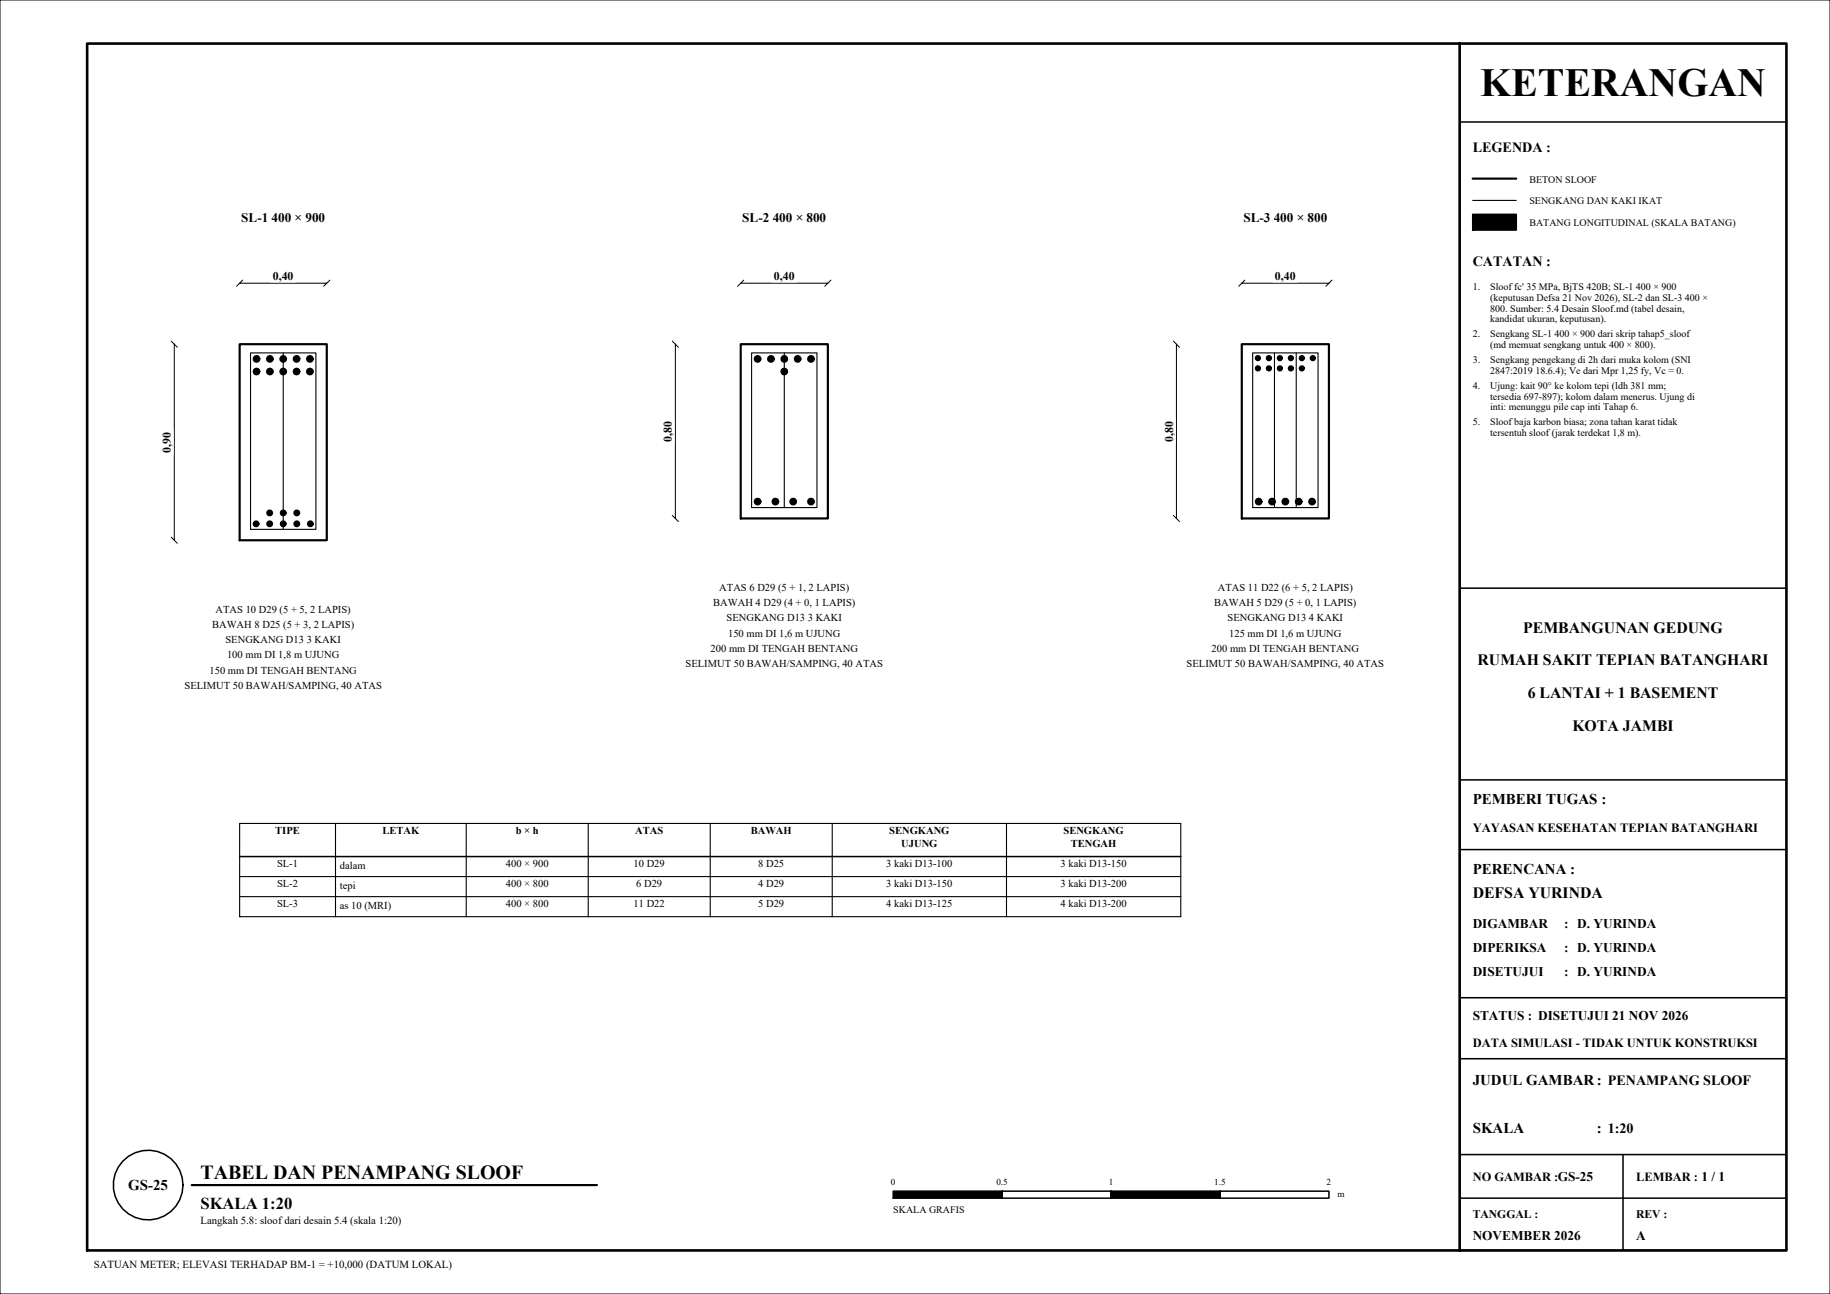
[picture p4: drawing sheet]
<svg xmlns="http://www.w3.org/2000/svg" width="420mm" height="297mm" viewBox="0 0 420 297" stroke-linecap="round" stroke-linejoin="round" font-family="sans-serif">
<!-- layer: KERTAS-TEKS -->
<g fill="#000">
<path d="M338 52.8h10v-3.6zM338 49.2v3.6l10-3.6z"/>
<path d="M205 275h25v-1.6zM205 273.4v1.6l25-1.6z"/>
<path d="M255 275h25v-1.6zM255 273.4v1.6l25-1.6z"/>
</g>
<!-- layer: KOP -->
<path d="M0 0h420v297h-420z" fill="none" stroke="#000" stroke-width=".23"/>
<path d="M20 10h390v277h-390zM335 10v277" fill="none" stroke="#000" stroke-width=".6"/>
<path d="M335 28h75M335 135h75M335 179h75M335 195h75M335 229h75M335 243h75M335 265h75M335 275h75M372.5 265v22M335 287h75" fill="none" stroke="#000" stroke-width=".35"/>
<!-- layer: S-TUL -->
<g fill="#000">
<path d="M58.9 86l.3-.1zM58.5 85.9h.7zM58.5 85.9h.7l.3-.3zM58.2 85.6l.3 .3 1-.3zM58.2 85.6h1.3l.1-.3zM58.1 85.3l.1 .3 1.4-.3zM58.1 85.3h1.5l-.1-.4zM58.2 84.9l-.1 .4 1.4-.4zM58.2 84.9h1.3l-.3-.3zM58.2 84.9l1-.3h-.7zM58.5 84.6h.7zM58.5 84.6h.4z"/>
<path d="M58.9 83.1l.3-.1zM58.5 83h.7zM58.5 83h.7l.3-.3zM58.2 82.7l.3 .3 1-.3zM58.2 82.7h1.3l.1-.3zM58.1 82.4l.1 .3 1.4-.3zM58.1 82.4h1.5l-.1-.4zM58.2 82l-.1 .4 1.4-.4zM58.2 82h1.3l-.3-.3zM58.5 81.7l-.3 .3 1-.3zM58.5 81.7h.7zM58.5 81.7h.4z"/>
<path d="M61.9 86l.4-.1zM61.6 85.9h.7zM61.6 85.9h.7l.3-.3zM61.3 85.6l.3 .3 1-.3zM61.3 85.6h1.3l.1-.3zM61.2 85.3l.1 .3 1.4-.3zM61.2 85.3h1.5l-.1-.4zM61.3 84.9l-.1 .4 1.4-.4zM61.3 84.9h1.3l-.3-.3zM61.3 84.9l1-.3h-.7zM61.6 84.6h.7zM61.6 84.6h.3z"/>
<path d="M61.9 83.1l.4-.1zM61.6 83h.7zM61.6 83h.7l.3-.3zM61.3 82.7l.3 .3 1-.3zM61.3 82.7h1.3l.1-.3zM61.2 82.4l.1 .3 1.4-.3zM61.2 82.4h1.5l-.1-.4zM61.3 82l-.1 .4 1.4-.4zM61.3 82h1.3l-.3-.3zM61.6 81.7l-.3 .3 1-.3zM61.6 81.7h.7zM61.6 81.7h.3z"/>
<path d="M65 86l.4-.1zM64.6 85.9h.8zM64.6 85.9h.8l.2-.3zM64.4 85.6l.2 .3 1-.3zM64.4 85.6h1.2l.1-.3zM64.3 85.3l.1 .3 1.3-.3zM64.3 85.3h1.4l-.1-.4zM64.4 84.9l-.1 .4 1.3-.4zM64.4 84.9h1.2l-.2-.3zM64.4 84.9l1-.3h-.8zM64.6 84.6h.8zM64.6 84.6h.4z"/>
<path d="M65 83.1l.4-.1zM64.6 83h.8zM64.6 83h.8l.2-.3zM64.4 82.7l.2 .3 1-.3zM64.4 82.7h1.2l.1-.3zM64.3 82.4l.1 .3 1.3-.3zM64.3 82.4h1.4l-.1-.4zM64.4 82l-.1 .4 1.3-.4zM64.4 82h1.2l-.2-.3zM64.4 82l1-.3h-.8zM64.6 81.7h.8zM64.6 81.7h.4z"/>
<path d="M68.1 86l.3-.1zM67.7 85.9h.7zM67.7 85.9h.7l.3-.3zM67.4 85.6l.3 .3 1-.3zM67.4 85.6h1.3l.1-.3zM67.3 85.3l.1 .3 1.4-.3zM67.3 85.3h1.5l-.1-.4zM67.4 84.9l-.1 .4 1.4-.4zM67.4 84.9h1.3l-.3-.3zM67.4 84.9l1-.3h-.7zM67.7 84.6h.7zM67.7 84.6h.4z"/>
<path d="M68.1 83.1l.3-.1zM67.7 83h.7zM67.7 83h.7l.3-.3zM67.4 82.7l.3 .3 1-.3zM67.4 82.7h1.3l.1-.3zM67.3 82.4l.1 .3 1.4-.3zM67.3 82.4h1.5l-.1-.4zM67.4 82l-.1 .4 1.4-.4zM67.4 82h1.3l-.3-.3zM67.7 81.7l-.3 .3 1-.3zM67.7 81.7h.7zM67.7 81.7h.4z"/>
<path d="M71.1 86l.4-.1zM70.8 85.9h.7zM70.8 85.9h.7l.3-.3zM70.5 85.6l.3 .3 1-.3zM70.5 85.6h1.3l.1-.3zM70.4 85.3l.1 .3 1.4-.3zM70.4 85.3h1.5l-.1-.4zM70.5 84.9l-.1 .4 1.4-.4zM70.5 84.9h1.3l-.3-.3zM70.5 84.9l1-.3h-.7zM70.8 84.6h.7zM70.8 84.6h.3z"/>
<path d="M71.1 83.1l.4-.1zM70.8 83h.7zM70.8 83h.7l.3-.3zM70.5 82.7l.3 .3 1-.3zM70.5 82.7h1.3l.1-.3zM70.4 82.4l.1 .3 1.4-.3zM70.4 82.4h1.5l-.1-.4zM70.5 82l-.1 .4 1.4-.4zM70.5 82h1.3l-.3-.3zM70.8 81.7l-.3 .3 1-.3zM70.8 81.7h.7zM70.8 81.7h.3z"/>
<path d="M173.9 83.1l.3-.1zM173.5 83h.7zM173.5 83h.7l.3-.3zM173.2 82.7l.3 .3 1-.3zM173.2 82.7h1.3l.1-.3zM173.2 82.4v.3l1.4-.3zM173.2 82.4h1.4l-.1-.4zM173.2 82v.4l1.3-.4zM173.2 82h1.3l-.3-.3zM173.5 81.7l-.3 .3 1-.3zM173.5 81.7h.7zM173.5 81.7h.4z"/>
<path d="M176.9 83.1l.4-.1zM176.6 83h.7zM176.6 83h.7l.3-.3zM176.3 82.7l.3 .3 1-.3zM176.3 82.7h1.3l.1-.3zM176.2 82.4l.1 .3 1.4-.3zM176.2 82.4h1.5l-.1-.4zM176.3 82l-.1 .4 1.4-.4zM176.3 82h1.3l-.3-.3zM176.6 81.7l-.3 .3 1-.3zM176.6 81.7h.7zM176.6 81.7h.3z"/>
<path d="M180 86l.4-.1zM179.6 85.9h.8zM179.6 85.9h.8l.2-.3zM179.4 85.6l.2 .3 1-.3zM179.4 85.6h1.2l.1-.3zM179.3 85.3l.1 .3 1.3-.3zM179.3 85.3h1.4l-.1-.4zM179.4 84.9l-.1 .4 1.3-.4zM179.4 84.9h1.2l-.2-.3zM179.4 84.9l1-.3h-.8zM179.6 84.6h.8zM179.6 84.6h.4z"/>
<path d="M180 83.1l.4-.1zM179.6 83h.8zM179.6 83h.8l.2-.3zM179.4 82.7l.2 .3 1-.3zM179.4 82.7h1.2l.1-.3zM179.3 82.4l.1 .3 1.3-.3zM179.3 82.4h1.4l-.1-.4zM179.4 82l-.1 .4 1.3-.4zM179.4 82h1.2l-.2-.3zM179.6 81.7l-.2 .3 1-.3zM179.6 81.7h.8zM179.6 81.7h.4z"/>
<path d="M183.1 83.1l.3-.1zM182.7 83h.7zM182.7 83h.7l.3-.3zM182.4 82.7l.3 .3 1-.3zM182.4 82.7h1.3l.1-.3zM182.3 82.4l.1 .3 1.4-.3zM182.3 82.4h1.5l-.1-.4zM182.4 82l-.1 .4 1.4-.4zM182.4 82h1.3l-.3-.3zM182.7 81.7l-.3 .3 1-.3zM182.7 81.7h.7zM182.7 81.7h.4z"/>
<path d="M186.1 83.1l.4-.1zM185.8 83h.7zM185.8 83h.7l.3-.3zM185.5 82.7l.3 .3 1-.3zM185.5 82.7h1.3l.1-.3zM185.4 82.4l.1 .3 1.4-.3zM185.4 82.4h1.5l-.1-.4zM185.5 82l-.1 .4 1.4-.4zM185.5 82h1.3l-.3-.3zM185.8 81.7l-.3 .3 1-.3zM185.8 81.7h.7zM185.8 81.7h.3z"/>
<path d="M288.7 85.1l.3-.1zM288.4 85h.6zM288.4 85h.6l.2-.2zM288.2 84.8l.2 .2 .8-.2zM288.2 84.8h1l.1-.2zM288.2 84.6v.2l1.1-.2zM288.2 84.6h1.1l-.1-.3zM288.2 84.3v.3l1-.3zM288.2 84.3h1l-.2-.2zM288.2 84.3l.8-.2h-.6zM288.4 84.1h.6zM288.4 84.1l.3-.1z"/>
<path d="M288.7 82.8l.3-.1zM288.4 82.7h.6zM288.4 82.7h.6l.2-.2zM288.2 82.5l.2 .2 .8-.2zM288.2 82.5h1l.1-.3zM288.2 82.2v.3l1.1-.3zM288.2 82.2h1.1l-.1-.3zM288.2 81.9v.3l1-.3zM288.2 81.9h1l-.2-.2zM288.2 81.9l.8-.2h-.6zM288.4 81.7h.6zM288.4 81.7h.3z"/>
<path d="M291.2 85.1l.3-.1zM290.9 85h.6zM290.9 85h.6l.2-.2zM290.7 84.8l.2 .2 .8-.2zM290.7 84.8h1l.1-.2zM290.7 84.6v.2l1.1-.2zM290.7 84.6h1.1l-.1-.3zM290.7 84.3v.3l1-.3zM290.7 84.3h1l-.2-.2zM290.7 84.3l.8-.2h-.6zM290.9 84.1h.6zM290.9 84.1l.3-.1z"/>
<path d="M291.2 82.8l.3-.1zM290.9 82.7h.6zM290.9 82.7h.6l.2-.2zM290.7 82.5l.2 .2 .8-.2zM290.7 82.5h1l.1-.3zM290.7 82.2v.3l1.1-.3zM290.7 82.2h1.1l-.1-.3zM290.7 81.9v.3l1-.3zM290.7 81.9h1l-.2-.2zM290.7 81.9l.8-.2h-.6zM290.9 81.7h.6zM290.9 81.7h.3z"/>
<path d="M293.7 85.1l.3-.1zM293.5 85h.5zM293.5 85h.5l.2-.2zM293.3 84.8l.2 .2 .7-.2zM293.3 84.8h.9l.1-.2zM293.2 84.6l.1 .2 1-.2zM293.2 84.6h1.1l-.1-.3zM293.3 84.3l-.1 .3 1-.3zM293.3 84.3h.9l-.2-.2zM293.5 84.1l-.2 .2 .7-.2zM293.5 84.1h.5zM293.5 84.1l.2-.1z"/>
<path d="M293.7 82.8l.3-.1zM293.5 82.7h.5zM293.5 82.7h.5l.2-.2zM293.3 82.5l.2 .2 .7-.2zM293.3 82.5h.9l.1-.3zM293.2 82.2l.1 .3 1-.3zM293.2 82.2h1.1l-.1-.3zM293.3 81.9l-.1 .3 1-.3zM293.3 81.9h.9l-.2-.2zM293.3 81.9l.7-.2h-.5zM293.5 81.7h.5zM293.5 81.7h.2z"/>
<path d="M296.3 85.1l.2-.1zM296 85h.5zM296 85h.5l.2-.2zM295.8 84.8l.2 .2 .7-.2zM295.8 84.8h.9l.1-.2zM295.7 84.6l.1 .2 1-.2zM295.7 84.6h1.1l-.1-.3zM295.8 84.3l-.1 .3 1-.3zM295.8 84.3h.9l-.2-.2zM296 84.1l-.2 .2 .7-.2zM296 84.1h.5zM296 84.1l.3-.1z"/>
<path d="M296.3 82.8l.2-.1zM296 82.7h.5zM296 82.7h.5l.2-.2zM295.8 82.5l.2 .2 .7-.2zM295.8 82.5h.9l.1-.3zM295.7 82.2l.1 .3 1-.3zM295.7 82.2h1.1l-.1-.3zM295.8 81.9l-.1 .3 1-.3zM295.8 81.9h.9l-.2-.2zM295.8 81.9l.7-.2h-.5zM296 81.7h.5zM296 81.7h.3z"/>
<path d="M298.8 85.1l.3-.1zM298.5 85h.6zM298.5 85h.6l.2-.2zM298.3 84.8l.2 .2 .8-.2zM298.3 84.8h1v-.2zM298.2 84.6l.1 .2 1-.2zM298.2 84.6h1.1v-.3zM298.3 84.3l-.1 .3 1.1-.3zM298.3 84.3h1l-.2-.2zM298.5 84.1l-.2 .2 .8-.2zM298.5 84.1h.6zM298.5 84.1l.3-.1z"/>
<path d="M298.8 82.8l.3-.1zM298.5 82.7h.6zM298.5 82.7h.6l.2-.2zM298.3 82.5l.2 .2 .8-.2zM298.3 82.5h1v-.3zM298.2 82.2l.1 .3 1-.3zM298.2 82.2h1.1v-.3zM298.3 81.9l-.1 .3 1.1-.3zM298.3 81.9h1l-.2-.2zM298.5 81.7l-.2 .2 .8-.2zM298.5 81.7h.6zM298.5 81.7h.3z"/>
<path d="M301.3 82.8l.3-.1zM301 82.7h.6zM301 82.7h.6l.2-.2zM300.8 82.5l.2 .2 .8-.2zM300.8 82.5h1l.1-.3zM300.8 82.2v.3l1.1-.3zM300.8 82.2h1.1l-.1-.3zM300.8 81.9v.3l1-.3zM300.8 81.9h1l-.2-.2zM300.8 81.9l.8-.2h-.6zM301 81.7h.6zM301 81.7h.3z"/>
<path d="M61.9 118.4l.3-.1zM61.6 118.3h.6zM61.6 118.3h.6l.2-.3zM61.3 118l.3 .3 .8-.3zM61.3 118h1.1l.1-.3zM61.3 117.7v.3l1.2-.3zM61.3 117.7h1.2l-.1-.3zM61.3 117.4v.3l1.1-.3zM61.3 117.4h1.1l-.2-.2zM61.3 117.4l.9-.2h-.6zM61.6 117.2h.6zM61.6 117.2l.3-.1z"/>
<path d="M65 118.4l.3-.1zM64.7 118.3h.6zM64.7 118.3h.6l.2-.3zM64.5 118l.2 .3 .8-.3zM64.5 118h1l.1-.3zM64.4 117.7l.1 .3 1.1-.3zM64.4 117.7h1.2l-.1-.3zM64.5 117.4l-.1 .3 1.1-.3zM64.5 117.4h1l-.2-.2zM64.5 117.4l.8-.2h-.6zM64.7 117.2h.6zM64.7 117.2l.3-.1z"/>
<path d="M68.1 118.4l.3-.1zM67.8 118.3h.6zM67.8 118.3h.6l.3-.3zM67.6 118l.2 .3 .9-.3zM67.6 118h1.1v-.3zM67.5 117.7l.1 .3 1.1-.3zM67.5 117.7h1.2v-.3zM67.6 117.4l-.1 .3 1.2-.3zM67.6 117.4h1.1l-.3-.2zM67.6 117.4l.8-.2h-.6zM67.8 117.2h.6zM67.8 117.2l.3-.1z"/>
<path d="M173.9 115.9l.3-.1zM173.5 115.8h.7zM173.5 115.8h.7l.3-.3zM173.2 115.5l.3 .3 1-.3zM173.2 115.5h1.3l.1-.4zM173.2 115.1v.4l1.4-.4zM173.2 115.1h1.4l-.1-.3zM173.2 114.8v.3l1.3-.3zM173.2 114.8h1.3l-.3-.3zM173.5 114.5l-.3 .3 1-.3zM173.5 114.5h.7zM173.5 114.5l.4-.1z"/>
<path d="M178 115.9l.3-.1zM177.6 115.8h.7zM177.6 115.8h.7l.3-.3zM177.3 115.5l.3 .3 1-.3zM177.3 115.5h1.3l.1-.4zM177.2 115.1l.1 .4 1.4-.4zM177.2 115.1h1.5l-.1-.3zM177.3 114.8l-.1 .3 1.4-.3zM177.3 114.8h1.3l-.3-.3zM177.6 114.5l-.3 .3 1-.3zM177.6 114.5h.7zM177.6 114.5l.4-.1z"/>
<path d="M182 115.9l.4-.1zM181.7 115.8h.7zM181.7 115.8h.7l.3-.3zM181.4 115.5l.3 .3 1-.3zM181.4 115.5h1.3l.1-.4zM181.3 115.1l.1 .4 1.4-.4zM181.3 115.1h1.5l-.1-.3zM181.4 114.8l-.1 .3 1.4-.3zM181.4 114.8h1.3l-.3-.3zM181.7 114.5l-.3 .3 1-.3zM181.7 114.5h.7zM181.7 114.5l.3-.1z"/>
<path d="M186.1 115.9l.4-.1zM185.8 115.8h.7zM185.8 115.8h.7l.3-.3zM185.5 115.5l.3 .3 1-.3zM185.5 115.5h1.3l.1-.4zM185.4 115.1l.1 .4 1.4-.4zM185.4 115.1h1.5l-.1-.3zM185.5 114.8l-.1 .3 1.4-.3zM185.5 114.8h1.3l-.3-.3zM185.8 114.5l-.3 .3 1-.3zM185.8 114.5h.7zM185.8 114.5l.3-.1z"/>
<path d="M288.9 115.9l.3-.1zM288.5 115.8h.7zM288.5 115.8h.7l.3-.3zM288.2 115.5l.3 .3 1-.3zM288.2 115.5h1.3l.1-.4zM288.2 115.1v.4l1.4-.4zM288.2 115.1h1.4l-.1-.3zM288.2 114.8v.3l1.3-.3zM288.2 114.8h1.3l-.3-.3zM288.5 114.5l-.3 .3 1-.3zM288.5 114.5h.7zM288.5 114.5l.4-.1z"/>
<path d="M291.9 115.9l.4-.1zM291.6 115.8h.7zM291.6 115.8h.7l.3-.3zM291.3 115.5l.3 .3 1-.3zM291.3 115.5h1.3l.1-.4zM291.2 115.1l.1 .4 1.4-.4zM291.2 115.1h1.5l-.1-.3zM291.3 114.8l-.1 .3 1.4-.3zM291.3 114.8h1.3l-.3-.3zM291.3 114.8l1-.3h-.7zM291.6 114.5h.7zM291.6 114.5l.3-.1z"/>
<path d="M295 115.9l.4-.1zM294.6 115.8h.8zM294.6 115.8h.8l.2-.3zM294.4 115.5l.2 .3 1-.3zM294.4 115.5h1.2l.1-.4zM294.3 115.1l.1 .4 1.3-.4zM294.3 115.1h1.4l-.1-.3zM294.4 114.8l-.1 .3 1.3-.3zM294.4 114.8h1.2l-.2-.3zM294.4 114.8l1-.3h-.8zM294.6 114.5h.8zM294.6 114.5l.4-.1z"/>
<path d="M298.1 115.9l.3-.1zM297.7 115.8h.7zM297.7 115.8h.7l.3-.3zM297.4 115.5l.3 .3 1-.3zM297.4 115.5h1.3l.1-.4zM297.3 115.1l.1 .4 1.4-.4zM297.3 115.1h1.5l-.1-.3zM297.4 114.8l-.1 .3 1.4-.3zM297.4 114.8h1.3l-.3-.3zM297.7 114.5l-.3 .3 1-.3zM297.7 114.5h.7zM297.7 114.5l.4-.1z"/>
<path d="M301.1 115.9l.4-.1zM300.8 115.8h.7zM300.8 115.8h.7l.3-.3zM300.5 115.5l.3 .3 1-.3zM300.5 115.5h1.3l.1-.4zM300.4 115.1l.1 .4 1.4-.4zM300.4 115.1h1.5l-.1-.3zM300.5 114.8l-.1 .3 1.4-.3zM300.5 114.8h1.3l-.3-.3zM300.8 114.5l-.3 .3 1-.3zM300.8 114.5h.7zM300.8 114.5l.3-.1z"/>
<path d="M58.8 120.8h.3zM58.5 120.8h.6zM58.5 120.8h.6l.2-.3zM58.2 120.5l.3 .3 .8-.3zM58.2 120.5h1.1l.1-.3zM58.1 120.2l.1 .3 1.2-.3zM58.1 120.2h1.3l-.1-.3zM58.2 119.9l-.1 .3 1.2-.3zM58.2 119.9h1.1l-.2-.2zM58.5 119.7l-.3 .2 .9-.2zM58.5 119.7h.6zM58.5 119.7l.3-.1z"/>
<path d="M61.9 120.8h.3zM61.6 120.8h.6zM61.6 120.8h.6l.2-.3zM61.3 120.5l.3 .3 .8-.3zM61.3 120.5h1.1l.1-.3zM61.3 120.2v.3l1.2-.3zM61.3 120.2h1.2l-.1-.3zM61.3 119.9v.3l1.1-.3zM61.3 119.9h1.1l-.2-.2zM61.3 119.9l.9-.2h-.6zM61.6 119.7h.6zM61.6 119.7l.3-.1z"/>
<path d="M65 120.8h.3zM64.7 120.8h.6zM64.7 120.8h.6l.2-.3zM64.5 120.5l.2 .3 .8-.3zM64.5 120.5h1l.1-.3zM64.4 120.2l.1 .3 1.1-.3zM64.4 120.2h1.2l-.1-.3zM64.5 119.9l-.1 .3 1.1-.3zM64.5 119.9h1l-.2-.2zM64.5 119.9l.8-.2h-.6zM64.7 119.7h.6zM64.7 119.7l.3-.1z"/>
<path d="M68.1 120.8h.3zM67.8 120.8h.6zM67.8 120.8h.6l.3-.3zM67.6 120.5l.2 .3 .9-.3zM67.6 120.5h1.1v-.3zM67.5 120.2l.1 .3 1.1-.3zM67.5 120.2h1.2v-.3zM67.6 119.9l-.1 .3 1.2-.3zM67.6 119.9h1.1l-.3-.2zM67.6 119.9l.8-.2h-.6zM67.8 119.7h.6zM67.8 119.7l.3-.1z"/>
<path d="M71.2 120.8h.3zM70.9 120.8h.6zM70.9 120.8h.6l.3-.3zM70.7 120.5l.2 .3 .9-.3zM70.7 120.5h1.1l.1-.3zM70.6 120.2l.1 .3 1.2-.3zM70.6 120.2h1.3l-.1-.3zM70.7 119.9l-.1 .3 1.2-.3zM70.7 119.9h1.1l-.3-.2zM70.7 119.9l.8-.2h-.6zM70.9 119.7h.6zM70.9 119.7l.3-.1z"/>
</g>
<!-- layer: S-BETON -->
<path d="M55 79h20v45h-20z" fill="none" stroke="#000" stroke-width=".5"/>
<!-- layer: S-SENGKANG -->
<path d="M57.5 81h15v40.5h-15zM65 81v40.5" fill="none" stroke="#000" stroke-width=".25"/>
<!-- layer: S-TUL -->
<g fill="none" stroke="#000" stroke-width=".35">
<circle cx="58.9" cy="85.3" r=".73"/>
<circle cx="58.9" cy="82.4" r=".73"/>
<circle cx="61.9" cy="85.3" r=".73"/>
<circle cx="61.9" cy="82.4" r=".73"/>
<circle cx="65" cy="82.4" r=".73"/>
<circle cx="65" cy="85.3" r=".73"/>
<circle cx="68.1" cy="82.4" r=".73"/>
<circle cx="68.1" cy="85.3" r=".73"/>
<circle cx="71.1" cy="85.3" r=".73"/>
<circle cx="71.1" cy="82.4" r=".73"/>
<circle cx="61.9" cy="117.7" r=".62"/>
<circle cx="65" cy="117.7" r=".62"/>
<circle cx="68.1" cy="117.7" r=".62"/>
<circle cx="58.8" cy="120.2" r=".63"/>
<circle cx="61.9" cy="120.2" r=".62"/>
<circle cx="65" cy="120.2" r=".62"/>
<circle cx="68.1" cy="120.2" r=".62"/>
<circle cx="71.2" cy="120.2" r=".63"/>
</g>
<!-- layer: C-UKURAN -->
<path d="M55 65h20M55.7 64.3l-1.4 1.4M75.7 64.3l-1.4 1.4" fill="none" stroke="#000" stroke-width=".23"/>
<path d="M62 64.8h6v-3zM62 61.8v3l6-3z" fill="#fff"/>
<path d="M39.3 78.3l1.4 1.4M40 79v45M39.3 123.3l1.4 1.4" fill="none" stroke="#000" stroke-width=".23"/>
<path d="M36.8 98.5l3 6v-6zM36.8 98.5v6h3z" fill="#fff"/>
<!-- layer: S-BETON -->
<path d="M170 79h20v40h-20z" fill="none" stroke="#000" stroke-width=".5"/>
<!-- layer: S-SENGKANG -->
<path d="M172.5 81h15v35.5h-15zM180 81v35.5" fill="none" stroke="#000" stroke-width=".25"/>
<!-- layer: S-TUL -->
<g fill="none" stroke="#000" stroke-width=".35">
<circle cx="173.9" cy="82.4" r=".73"/>
<circle cx="176.9" cy="82.4" r=".73"/>
<circle cx="180" cy="85.3" r=".73"/>
<circle cx="180" cy="82.4" r=".73"/>
<circle cx="183.1" cy="82.4" r=".73"/>
<circle cx="186.1" cy="82.4" r=".73"/>
<circle cx="173.9" cy="115.1" r=".73"/>
<circle cx="178" cy="115.1" r=".73"/>
<circle cx="182" cy="115.1" r=".73"/>
<circle cx="186.1" cy="115.1" r=".73"/>
</g>
<!-- layer: C-UKURAN -->
<path d="M170 65h20M170.7 64.3l-1.4 1.4M190.7 64.3l-1.4 1.4" fill="none" stroke="#000" stroke-width=".23"/>
<path d="M177 64.8h6v-3zM177 61.8v3l6-3z" fill="#fff"/>
<path d="M154.3 78.3l1.4 1.4M155 79v40M154.3 118.3l1.4 1.4" fill="none" stroke="#000" stroke-width=".23"/>
<path d="M151.8 96l3 6v-6zM151.8 96v6h3z" fill="#fff"/>
<!-- layer: S-BETON -->
<path d="M285 79h20v40h-20z" fill="none" stroke="#000" stroke-width=".5"/>
<!-- layer: S-SENGKANG -->
<path d="M287.5 81h15v35.5h-15zM292.5 81v35.5M297.5 81v35.5" fill="none" stroke="#000" stroke-width=".25"/>
<!-- layer: S-TUL -->
<g fill="none" stroke="#000" stroke-width=".35">
<circle cx="288.7" cy="84.5" r=".55"/>
<circle cx="288.7" cy="82.2" r=".55"/>
<circle cx="291.2" cy="84.5" r=".55"/>
<circle cx="291.2" cy="82.2" r=".55"/>
<circle cx="293.7" cy="84.5" r=".55"/>
<circle cx="293.7" cy="82.2" r=".55"/>
<circle cx="296.3" cy="84.5" r=".55"/>
<circle cx="296.3" cy="82.2" r=".55"/>
<circle cx="298.8" cy="84.5" r=".55"/>
<circle cx="298.8" cy="82.2" r=".55"/>
<circle cx="301.3" cy="82.2" r=".55"/>
<circle cx="288.9" cy="115.1" r=".73"/>
<circle cx="291.9" cy="115.1" r=".73"/>
<circle cx="295" cy="115.1" r=".73"/>
<circle cx="298.1" cy="115.1" r=".73"/>
<circle cx="301.1" cy="115.1" r=".73"/>
</g>
<!-- layer: C-UKURAN -->
<path d="M285 65h20M285.7 64.3l-1.4 1.4M305.7 64.3l-1.4 1.4" fill="none" stroke="#000" stroke-width=".23"/>
<path d="M292 64.8h6v-3zM292 61.8v3l6-3z" fill="#fff"/>
<path d="M269.3 78.3l1.4 1.4M270 79v40M269.3 118.3l1.4 1.4" fill="none" stroke="#000" stroke-width=".23"/>
<path d="M266.8 96l3 6v-6zM266.8 96v6h3z" fill="#fff"/>
<!-- layer: S-TABEL -->
<path d="M55 189h216v21.4h-216zM77 189v21.4M107 189v21.4M135 189v21.4M163 189v21.4M191 189v21.4M231 189v21.4M55 201.2h216M55 205.8h216" fill="none" stroke="#000" stroke-width=".25"/>
<path d="M55 196.6h216" fill="none" stroke="#000" stroke-width=".35"/>
<!-- layer: KERTAS-TEKS -->
<g fill="none" stroke="#000" stroke-width=".35">
<path d="M338 49.2h10v3.6h-10zM205 273.4h25v1.6h-25zM230 273.4h25v1.6h-25zM255 273.4h25v1.6h-25zM280 273.4h25v1.6h-25z"/>
<circle cx="34" cy="272" r="8"/>
</g>
<path d="M338 41h10M44 272h93" fill="none" stroke="#000" stroke-width=".5"/>
<path d="M338 46h10" fill="none" stroke="#000" stroke-width=".25"/>
<text font-size="9.2" x="339.7" y="22">KETERANGAN</text>
<text font-size="4.6" x="46" y="270.5">TABEL DAN PENAMPANG SLOOF</text>
<text font-size="3.8" x="46" y="277.5">SKALA 1:20</text>
<g font-size="3.6">
<text x="349.6" y="145.2">PEMBANGUNAN GEDUNG</text>
<text x="339.1" y="152.7">RUMAH SAKIT TEPIAN BATANGHARI</text>
<text x="350.6" y="160.2">6 LANTAI + 1 BASEMENT</text>
<text x="360.9" y="167.7">KOTA JAMBI</text>
<text x="338" y="206">DEFSA YURINDA</text>
</g>
<g font-size="3.4">
<text x="338" y="184.5">PEMBERI TUGAS :</text>
<text x="338" y="200.5">PERENCANA :</text>
<text x="338" y="249">JUDUL GAMBAR: PENAMPANG SLOOF</text>
<text x="338" y="260">SKALA</text>
<text x="366.5" y="260">: 1:20</text>
<text x="29.4" y="273.1">GS-25</text>
</g>
<g font-size="3.2">
<text x="338" y="35">LEGENDA :</text>
<text x="338" y="61">CATATAN :</text>
</g>
<g font-size="3.1">
<text x="338" y="213">DIGAMBAR</text>
<text x="359" y="213">: D. YURINDA</text>
<text x="338" y="218.5">DIPERIKSA</text>
<text x="359" y="218.5">: D. YURINDA</text>
<text x="338" y="224">DISETUJUI</text>
<text x="359" y="224">: D. YURINDA</text>
<text x="338" y="234">STATUS : DISETUJUI 21 NOV 2026</text>
<text x="338" y="284.5">NOVEMBER 2026</text>
<text x="375.5" y="284.5">A</text>
</g>
<g font-size="3">
<text x="55.4" y="50.8">SL-1</text>
<text x="62.3" y="50.8">400 × 900</text>
<text x="170.4" y="50.8">SL-2</text>
<text x="177.3" y="50.8">400 × 800</text>
<text x="285.4" y="50.8">SL-3</text>
<text x="292.3" y="50.8">400 × 800</text>
</g>
<g font-size="2.9">
<text x="338" y="191">YAYASAN KESEHATAN TEPIAN BATANGHARI</text>
<text x="338" y="240.2">DATA SIMULASI - TIDAK UNTUK KONSTRUKSI</text>
<text x="338" y="271">NO GAMBAR :GS-25</text>
<text x="375.5" y="271">LEMBAR : 1 / 1</text>
</g>
<g font-size="2.7">
<text x="62.6" y="64.2">0,40</text>
<text x="177.6" y="64.2">0,40</text>
<text x="292.6" y="64.2">0,40</text>
<text x="154.2" y="101.4" transform="rotate(-90 154.2 101.4)">0,80</text>
<text x="269.2" y="101.4" transform="rotate(-90 269.2 101.4)">0,80</text>
<text x="39.2" y="103.9" transform="rotate(-90 39.2 103.9)">0,90</text>
<text x="338" y="279.5">TANGGAL :</text>
<text x="375.5" y="279.5">REV :</text>
</g>
<g font-size="2.5">
<text x="46" y="281">Langkah 5.8: sloofdari desain 5.4 (skala 1:20)</text>
<text x="21.5" y="291">SATUAN METER; ELEVASI TERHADAP BM-1 = +10,000 (DATUM LOKAL)</text>
</g>
<g font-size="2.4">
<text x="165.1" y="135.6">ATAS 6 D29 (5 + 1, 2 LAPIS)</text>
<text x="279.5" y="135.6">ATAS 11 D22 (6 + 5, 2 LAPIS)</text>
<text x="49.5" y="140.6">ATAS 10 D29 (5 + 5, 2 LAPIS)</text>
<text x="163.7" y="139.1">BAWAH 4 D29 (4 + 0, 1 LAPIS)</text>
<text x="166.7" y="142.6">SENGKANG D13</text>
<text x="185.4" y="142.6">3 KAKI</text>
<text x="278.7" y="139.1">BAWAH 5 D29 (5 + 0, 1 LAPIS)</text>
<text x="281.7" y="142.6">SENGKANG D13</text>
<text x="300.4" y="142.6">4 KAKI</text>
<text x="48.7" y="144.1">BAWAH 8 D25 (5 + 3, 2 LAPIS)</text>
<text x="51.7" y="147.6">SENGKANG D13</text>
<text x="70.4" y="147.6">3 KAKI</text>
<text x="163.1" y="149.6">200 mm DI TENGAH BENTANG</text>
<text x="167.1" y="146.1">150 mm DI 1,6 m UJUNG</text>
<text x="278.1" y="149.6">200 mm DI TENGAH BENTANG</text>
<text x="282.1" y="146.1">125 mm DI 1,6 m UJUNG</text>
<text x="48.1" y="154.6">150 mm DI TENGAH BENTANG</text>
<text x="52.1" y="151.1">100 mm DI 1,8 m UJUNG</text>
<text x="157.3" y="153.1">SELIMUT 50 BAWAH/SAMPING, 40 ATAS</text>
<text x="272.3" y="153.1">SELIMUT 50 BAWAH/SAMPING, 40 ATAS</text>
<text x="42.3" y="158.1">SELIMUT 50 BAWAH/SAMPING, 40 ATAS</text>
<text x="63.2" y="191.4">TIPE</text>
<text x="87.8" y="191.4">LETAK</text>
<text x="118.4" y="191.4">b × h</text>
<text x="145.8" y="191.4">ATAS</text>
<text x="172.3" y="191.4">BAWAH</text>
<text x="204.1" y="191.4">SENGKANG</text>
<text x="244.1" y="191.4">SENGKANG</text>
<text x="206.8" y="194.4">UJUNG</text>
<text x="245.8" y="194.4">TENGAH</text>
<text x="63.6" y="199">SL-1</text>
<text x="63.6" y="203.6">SL-2</text>
<text x="78" y="199.5">dalam</text>
<text x="116.1" y="199">400 × 900</text>
<text x="116.1" y="203.6">400 × 800</text>
<text x="145.4" y="199">10 D29</text>
<text x="146" y="203.6">6 D29</text>
<text x="174" y="199">8 D25</text>
<text x="174" y="203.6">4 D29</text>
<text x="203.4" y="199">3 kaki D13-100</text>
<text x="203.4" y="203.6">3 kaki D13-150</text>
<text x="243.4" y="199">3 kaki D13-150</text>
<text x="243.4" y="203.6">3 kaki D13-200</text>
<text x="63.6" y="208.2">SL-3</text>
<text x="78" y="204.1">tepi</text>
<text x="78" y="208.7">as 10 (MRI)</text>
<text x="116.1" y="208.2">400 × 800</text>
<text x="145.4" y="208.2">11 D22</text>
<text x="174" y="208.2">5 D29</text>
<text x="203.4" y="208.2">4 kaki D13-125</text>
<text x="243.4" y="208.2">4 kaki D13-200</text>
</g>
<g font-size="2.3">
<text x="351" y="41.9">BETON SLOOF</text>
<text x="351" y="46.9">SENGKANG DAN KAKI IKAT</text>
<text x="351" y="51.9">BATANG LONGITUDINAL (SKALA BATANG)</text>
<text x="338" y="66.5">1.</text>
<text x="342" y="66.5">Slooffc' 35 MPa, BjTS 420B; SL-1</text>
<text x="342" y="69">(keputusan Defsa 21 Nov 2026), SL-2 dan SL-3</text>
<text x="342" y="71.5">800. Sumber: 5.4 Desain Sloof.md (tabel desain,</text>
<text x="375.4" y="66.5">400 × 900</text>
<text x="386.7" y="69">400 ×</text>
<text x="338" y="77.4">2.</text>
<text x="342" y="74">kandidat ukuran, keputusan).</text>
<text x="342" y="77.4">Sengkang SL-1</text>
<text x="356.8" y="77.4">400 × 900 dari skrip tahap5_sloof</text>
<text x="338" y="83.3">3.</text>
<text x="342" y="79.9">(md memuat sengkang untuk 400 × 800).</text>
<text x="342" y="83.3">Sengkang pengekang di 2h dari muka kolom (SNI</text>
<text x="338" y="89.2">4.</text>
<text x="342" y="85.8">2847:2019</text>
<text x="342" y="89.2">Ujung: kait 90° ke kolom tepi (ldh 381 mm;</text>
<text x="352.4" y="85.8">18.6.4); Ve dari Mpr 1,25 fy, Vc = 0.</text>
<text x="342" y="91.7">tersedia 697-897); kolom dalam menerus. Ujung di</text>
<text x="342" y="94.2">inti: menunggu pile cap inti Tahap 6.</text>
<text x="338" y="97.6">5.</text>
<text x="342" y="97.6">Sloofbaja karbon biasa; zona tahan karat tidak</text>
<text x="342" y="100.1">tersentuh sloof(jarak terdekat 1,8 m).</text>
<text x="205" y="278.4">SKALA GRAFIS</text>
</g>
<g font-size="2.1">
<text x="204.5" y="271.9">0</text>
<text x="228.7" y="271.9">0.5</text>
<text x="254.5" y="271.9">1</text>
<text x="278.7" y="271.9">1.5</text>
<text x="304.5" y="271.9">2</text>
<text x="307" y="274.8">m</text>
</g>
</svg>
